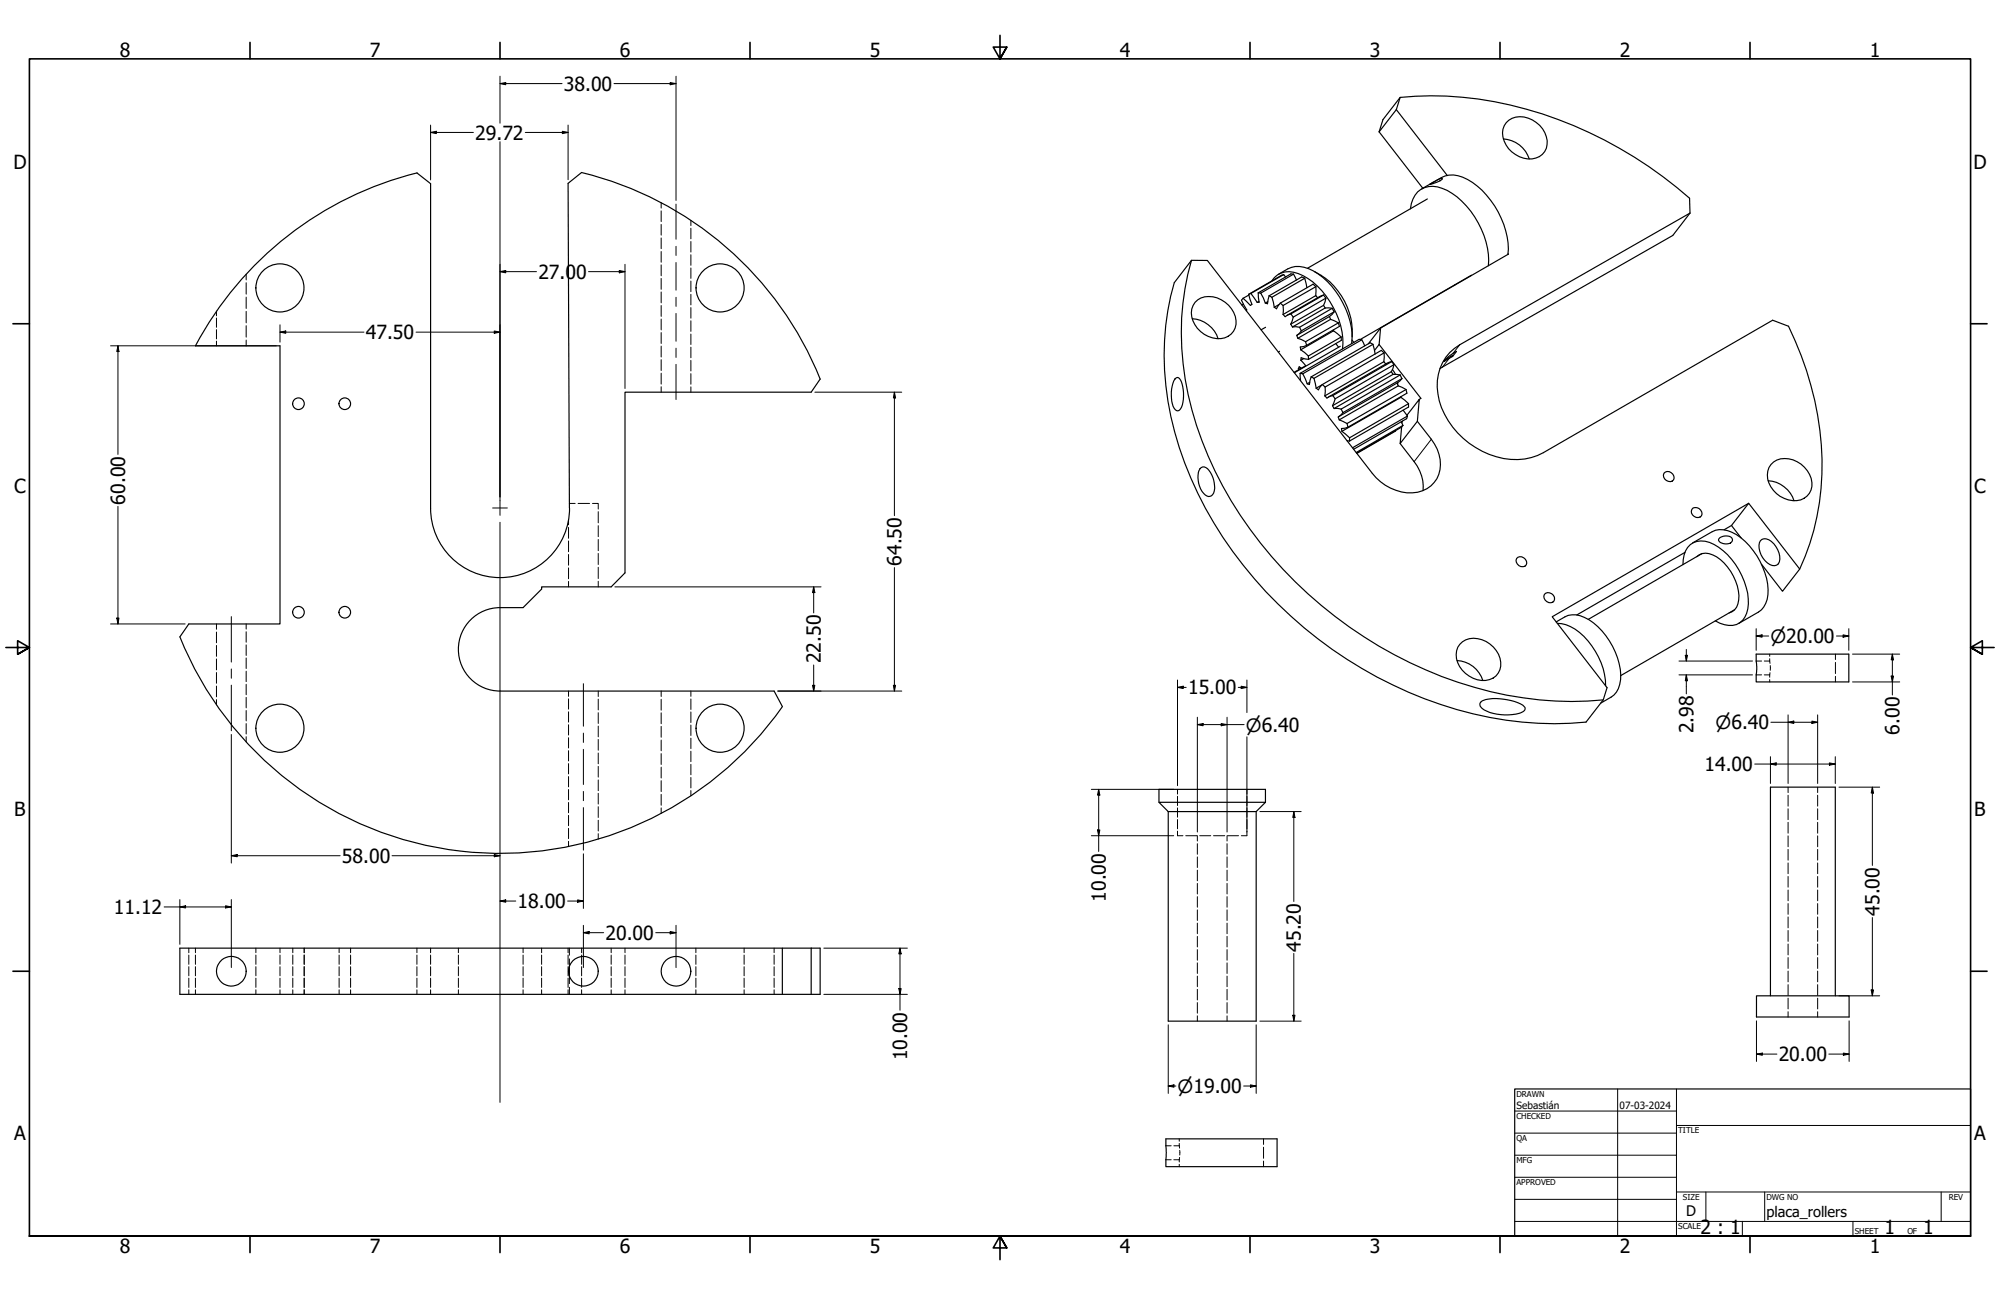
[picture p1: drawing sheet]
<svg xmlns="http://www.w3.org/2000/svg" width="864mm" height="559mm" viewBox="0 0 864 559" stroke-linecap="round" stroke-linejoin="round" font-family="sans-serif">
<!-- layer: Visible (ANSI) -->
<g fill="none" stroke="#000" stroke-width=".51">
<path d="M595.5 56.9l18.9 24.3M602.9 47.3l22 28.4M602.9 47.3l-7.4 9.6M604.6 42a157.6 157.6 0 0 1 88.2 18.5 184 184 0 0 1 36.8 25l.1 6.4M604.6 42l-7.4 9.6-1.7 5.3M604.6 42l-1.7 5.3M649.2 59.9a12.6 12.6 0 0 1 11.1 8.7M650.4 53a9.5 9.5 0 0 1 12.9-.2 9.9 9.9 0 0 1 3.7 12.6 9 9 0 0 1-12.6 1.3 10.3 10.3 0 0 1-4.9-12.5zM251.1 74.4l-5.8 4.7 .6 140.2M251.2 74.5a149 149 0 0 1 103 89.1M617.3 79.6l3.1-1.8a2.2 2.2 0 0 1 2.4-.6l-1.4 1zM609 90.1a9.9 9.9 0 0 1 7.8-9.6 18 18 0 0 1 14.4 6.3 36.9 36.9 0 0 1 11.5 27.9"/>
<path d="M613.9 81.5l8.5-4.9a11.4 11.4 0 0 1 11.3 .9 37.1 37.1 0 0 1 17.6 29.9l-.2 2.3M616.3 85.9l-51.7 29.9M729.7 91.9l-99.4 56.9a20.7 20.7 0 0 0-8.8 24.2 35.4 35.4 0 0 0 36.9 25.1l5.6-1.6 2.4-1.2 99-57.1 6.9 2.6a132.5 132.5 0 0 1 13.3 76.1 101.1 101.1 0 0 1-8.5 28.7M729.7 91.9l-7.4 9.7-100.5 57.5M514.5 112.3a122 122 0 0 0 4.5 77.8 179.9 179.9 0 0 0 96.6 99 154.8 154.8 0 0 0 76.7 12.9M552.1 118.3a12.4 12.4 0 0 1 11-3 28.5 28.5 0 0 1 16.7 15.4 30 30 0 0 1 3.8 17.6M554.3 118.5l.8 1M554.3 118.5l-14.2 8.1M554.3 118.5l-15.1 8.5M558.5 118.3l1.3 2.5M558.5 118.3l-14.1 8.2M558.5 118.3l-1.1-.1-14.1 8.2"/>
<path d="M567.6 117.2a29.7 29.7 0 0 1 16.3 28.2M635.4 118.7l-48 27.8M651.2 109.5l-55.1 32M514.8 137.5a12.6 12.6 0 0 1 11.2 8.7M516 130.5a9.6 9.6 0 0 1 13-.1 9.6 9.6 0 0 1 3.6 12.5 9.1 9.1 0 0 1-12.6 1.4 10.3 10.3 0 0 1-4.8-12.5zM536.8 128.7l-.7 .8 2.3 4.2-.2 .4M536.9 131.3l-.6 .3M539.2 127l1.4 4.3-.7 .5-3.1-3.1M539.2 127.3l-2.4 1.4M540.1 126.6l2.8 3.9M540.1 126.6l-.9 .4M543.3 126.4l.4 4-.8 .1"/>
<path d="M543.3 126.4l1.1 .1M543.6 130l-.7 .5M544.4 126.5l2 4.2M547.4 130.2l-1 .5M548 127.6l-.7 3.5-.9-.4M548 127.6l1.2 .7M549.2 128.3l1 4.3M549.2 121.2a8.9 8.9 0 0 1 11.4-3.2 33.5 33.5 0 0 1 18.3 22.7 25.5 25.5 0 0 1 .8 9.9M552.3 131.4l-2.1 1.2M552.8 130.8l-1.6 2.4-1-.6M552.8 130.8l1.2 1M554 131.8v3.9"/>
<path d="M557.3 139.9l.8 1.2M557.4 135.4l-2.5 1.3-.9-1M557.4 135.4l1 1.4M558.4 136.8l-1.1 3.1M563.4 120.1l.9 4M563.4 120.1l-14.2 8.2M563.4 120.1l-1.3-.6-14.1 8.1M568.1 127.6l.9 .9M568.1 127.6l-14.1 8.1M568.2 123.7l-.1 3.9M568.2 123.7l-14.2 8.1M568.2 123.7l-1.2-1.1-14.2 8.2"/>
<path d="M571.5 127.3l-1.7 .7-14 8.1M571.5 131.8l.7 1.1M571.5 131.8l-14.2 8.1M571.5 127.3l-14.1 8.1M571.5 127.3l1 1.4M572.2 132.9l3 .1M572.2 132.9l-14.1 8.2M572.5 128.7l-1 3.1M572.5 128.7l-14.1 8.1M574 136.6l.5 1.2M574 136.6l-14.1 8.1M574.5 137.8l3.4 1.5"/>
<path d="M574.5 137.8l-14.1 8.2M575.2 133l-14.1 8.2M575.2 133l.9 1.6M576.1 134.6l-2.1 2M576.1 134.6l-14.2 8.1M577.9 139.3l.5 1.5-14.2 8.2M577.9 139.3l-14.1 8.1M628 123l.1 .1M546.5 141.2l-1.9 1.1M552.5 151.6l-.5 .3M558.1 141.1l3 .1M560.6 159.1l.3 .3"/>
<path d="M561.1 141.2l.8 1.5M561.5 158.6l-.9 .5M561.7 150.9l3.3 2.7M561.7 155.4l2.1 2.4M561.9 142.7l-2 2 .5 1.3 3.4 1.4M561.9 158.9l-.9-.7-.4 .9M562.9 154.7l-1.2 .7M563.6 157.9l-4.8 2.8M563.8 147.4l.4 1.6M564.2 149l-2.7 .7 .2 1.2M565 153.6v1.5M565 155.1l-3.2-.7-.1 1"/>
<path d="M575.8 142.4v.3M575.8 142.7l3.3 2.7M575.8 142.7l-14.1 8.2M576.8 148.3l1.1 1.4M578.7 149.4l-19.8 11.4M579.1 145.4l.1 1.5-14.2 8.2M579.1 145.4l-14.1 8.2M583.8 146.7l.8 1.1M588 146.6l1.3 2.6M588 146.6l-25.5 14.7M588 146.6l-1.1-.2-25.5 14.7M592.8 148.6l1 4.2"/>
<path d="M592.8 148.6l-25.4 14.7M592.8 148.6l-1.2-.7-25.4 14.7M595.5 148.7l18 23.2-.7 .4M595.5 148.7l-2 2.5M596.1 141.5l-.6 7.2M596.1 141.5l-5.2 6.8M597.5 156.1l.9 .9M597.5 156.1l-25.4 14.7M597.7 152.3l-.2 3.8M597.7 152.3l-25.5 14.7M597.7 152.3l-1.2-1.1-25.5 14.7M601 156l-2 .7-25.5 14.7"/>
<path d="M601 156l-25.5 14.7M601 156l.9 1.4M601.3 159.5l1.3 2M601.9 157.4l-1.1 3M601.9 157.4l-25.4 14.7M623.8 155.4l2.6-2.2 2.5-1.6-1.6 2.2-4 2.2zM627.3 153.8l-.9 .1M627.4 153.2l-3.4 2.1M354.1 163.6l-3.8 5.6h-80.4v78l-6 6h-30v1l-8 8h-10a18 18 0 0 0-18 18 18 18 0 0 0 18 18h118.4l3.5 6.7M507.4 163.5l1-.6a4.4 4.4 0 0 1 2.3 4.1 14.2 14.2 0 0 1-1 9.6 1.45 1.45 0 0 1-1.5 .7 1.45 1.45 0 0 1-1.2-1.2 15 15 0 0 1 .4-12.6zM561.4 161.1l.2 3.2M561.4 161.1l1.1 .2"/>
<path d="M562.5 161.3l2 4.3M565.5 165l-1 .6M566.2 162.6l-.8 3.3-.9-.3M566.2 162.6l1.2 .7M567.4 163.3l.9 4.2M570.7 166.1l-2.4 1.4M571 165.9l-1.7 2.3-1-.7M571 165.9l1.2 1.1M572.2 167l-.1 3.8M575.4 175.1l.7 1.2M575.5 170.7l-2.5 1.1-.9-1M575.5 170.7l1 1.4"/>
<path d="M576.1 176.3l3 .2M576.5 172.1l-1.1 3M579.1 176.5l.8 1.6M579.9 178.1l-2.1 1.9 .5 1.2M600.8 160.4l.7 1.1M600.8 160.4l-25.4 14.7M601.5 161.5l3.1 .3M601.5 161.5l-25.4 14.8M603.2 165.2l.6 1.3M603.6 165.1l-.1 .8M603.8 166.5l3.3 1.6M603.8 166.5l-25.5 14.7"/>
<path d="M604.6 161.8l-25.5 14.7M604.6 161.8l.7 1.6M604.8 171.2l.1 .2M604.9 171.4l3.3 2.8M604.9 171.4l-25.5 14.7M605.3 163.4l-1.9 1.8-25.4 14.6M605.3 163.4l-25.4 14.7M605.9 177l1.9 2.5M607.1 168.1l-25.4 14.7M607.1 168.1l.4 1.6-25.5 14.6M607.5 179.2l5.3-6.9-.8 9.5-7.4 9.6 .6-7.1M607.8 179.5l-.4 1.2-22.9 13.2"/>
<path d="M607.8 179.5l-23.8 13.7M608.2 174.2v1.4l-25.5 14.7M608.2 174.2l-25.5 14.7M578.3 181.2l3.4 1.6M581.7 190.2l1 .1M581.7 182.8l.3 1.5M582 184.3l-2.8 .6 .2 1.2 3.3 2.8M582.7 188.9v1.4M602.6 185.8l-16.7 9.8M604.6 191.4l6 7.8a17.5 17.5 0 0 1 3.9 12.5M605.1 182l.7 1.6M605.6 181.7l-.3 .9"/>
<path d="M605.8 183.6l-.6 .7-19.4 11.2M605.8 183.6l-20.2 11.7M612 181.8l6 7.7a15.1 15.1 0 0 1 1.3 18.7 14.4 14.4 0 0 1-16.5 3.4 21.5 21.5 0 0 1-10.2-7.3l-71.3-91.9-6.8-.1-7.5 9.7a122.1 122.1 0 0 0 4.6 77.8 179.9 179.9 0 0 0 96.6 98.9 155.7 155.7 0 0 0 76.6 12.9l7.5-9.6 1.6-5.3-23.7-30.6 84.9-48.9M185.9 219.3a30 30 0 0 0 30 29.9 30 30 0 0 0 30-29.9M185.9 219.3v-140.1l-5.8-4.6a149 149 0 0 0-95.7 74.6h36.5v120h-39.4l-3.8 5.6M518.2 202.2a2.28 2.28 0 0 1 3.8 .7 10.4 10.4 0 0 1 1.6 10.5 2.35 2.35 0 0 1-3.9-.5 10.3 10.3 0 0 1-1.5-10.7zM718.5 204.2a2.58 2.58 0 0 1 3.2-.2 2.58 2.58 0 0 1 .9 3.1 2.58 2.58 0 0 1-3.2 .2 2.58 2.58 0 0 1-.9-3.1zM731.1 219.2a2.7 2.7 0 0 1 2.9 .5 2.7 2.7 0 0 1 .7 2.9 2.47 2.47 0 0 1-3.4 0 2.47 2.47 0 0 1-.2-3.4zM763.5 207.5a12.6 12.6 0 0 1 11.1 8.6M764.7 200.4a9.6 9.6 0 0 1 13-.1 9.7 9.7 0 0 1 3.6 12.6 9.1 9.1 0 0 1-12.6 1.3 10.3 10.3 0 0 1-4.9-12.5zM727.5 238.4l-46.7 27M730.8 234.3l8.5-4.9a10.5 10.5 0 0 1 10.5 1.3 31.1 31.1 0 0 1 13.6 25.8 9.9 9.9 0 0 1-4.1 7.6l-8.5 4.9"/>
<path d="M735 238.8l-49.2 28.5M742.6 232.1a3.9 3.9 0 0 1 5.4 .5 2.17 2.17 0 0 1-3 2.1 2.5 2.5 0 0 1-2.9-2zM747.6 226.8l-3.1 1.8M751.8 232.2l-4.2-5.4 7.5-9.6 22 28.4-7.4 9.5-9.1-11.6M760.2 233.3a3.9 3.9 0 0 1 5.7 1.3 8.2 8.2 0 0 1 2 8.7 3.2 3.2 0 0 1-4.8-.4 8.4 8.4 0 0 1-2.9-9.6zM654.9 241a2.57 2.57 0 0 1 3.1-.2 2.57 2.57 0 0 1 1 3 2.55 2.55 0 0 1-3.2 .2 2.55 2.55 0 0 1-.9-3zM666.9 256.5a2.47 2.47 0 0 1 3.4-.1 2.47 2.47 0 0 1 .2 3.4 2.7 2.7 0 0 1-2.9-.5 2.7 2.7 0 0 1-.7-2.8zM726.7 243.6a9.2 9.2 0 0 1 6.1-10 13.3 13.3 0 0 1 11.2 4 31.5 31.5 0 0 1 11 23 8.7 8.7 0 0 1-6.8 9.3 12.8 12.8 0 0 1-7.5-2M732.7 240.2a6.6 6.6 0 0 1 8.5 .1 21.9 21.9 0 0 1 9.6 18.6 5.8 5.8 0 0 1-4.2 5.6M77.7 274.8a149 149 0 0 0 260.1 30.1M630.4 278a9.5 9.5 0 0 1 12.9-.1 9.7 9.7 0 0 1 3.6 12.5 8.9 8.9 0 0 1-12.5 1.3 10.2 10.2 0 0 1-4.9-12.4zM672 268.4a10.7 10.7 0 0 1 10.3-2.7 28.6 28.6 0 0 1 16.1 18.1 17.8 17.8 0 0 1-.4 14.8l-2.3 2.2-4.5 2.6"/>
<path d="M672.5 269a19.7 19.7 0 0 1 14.9 9.8 29.7 29.7 0 0 1 5.9 17.1M749 263.1l-49.2 28.4M629.2 285.1a12.2 12.2 0 0 1 11.1 8.5M758.3 282.3h40v12h-40l.3-5.5zM639.6 302.7a18.3 18.3 0 0 1 13-.4l2.8 .9a4.2 4.2 0 0 1 3.2 2.6l-.7 1.1a19.8 19.8 0 0 1-18-1.3 1.86 1.86 0 0 1-.6-2.5zM500.4 346.2v-5.6h46v5.6M504.4 350.2l-4-4h46l-4 4M504.4 350.2h38M504.4 350.2v90.4h38v-90.4M245.9 416.9v4.4M337.8 409.1v20M350.3 409.1h-272.6v20h272.6"/>
<path d="M350.3 409.1h3.8v20h-3.8M350.3 409.1v20M758.4 429.7h40v9.1h-40zM764.5 429.7v-90h28v90M503.4 491.4h48v12h-48z"/>
<circle cx="120.9" cy="124.2" r="10.4"/>
<circle cx="310.9" cy="124.2" r="10.4"/>
<circle cx="128.9" cy="174.2" r="2.51"/>
<circle cx="148.9" cy="174.2" r="2.51"/>
<circle cx="128.9" cy="264.2" r="2.51"/>
<circle cx="148.9" cy="264.2" r="2.51"/>
<circle cx="120.9" cy="314.2" r="10.4"/>
<circle cx="310.9" cy="314.2" r="10.4"/>
<circle cx="99.9" cy="419.1" r="6.4"/>
<circle cx="251.9" cy="419.1" r="6.4"/>
<circle cx="291.9" cy="419.1" r="6.4"/>
</g>
<!-- layer: Visible Narrow (ANSI) -->
<path d="M625.8 154.6l-2.9 3.8M630.3 148.8l-2.9 3.7M618 189.5l-7.4 9.7" fill="none" stroke="#000" stroke-width=".43"/>
<!-- layer: Hidden (ANSI) -->
<g fill="none" stroke="#000" stroke-width=".43">
<path d="M285.5 87.4v2.4M285.5 91v4.6M285.5 96.8v4.7M298.3 95.1v2.2M298.3 98.5v4.6M106.3 118.3v2.5M285.5 102.7v4.6M285.5 108.5v4.7M285.5 114.3v4.7M298.3 104.2v4.6M298.3 109.9v4.6M298.3 115.6v4.5"/>
<path d="M93.5 134.2v2.1M93.5 137.2v4M106.3 122v4.9M106.3 128.2v4.9M106.3 134.4v4.9M285.5 120.1v4.7M285.5 126v4.7M285.5 131.8v4.7M285.5 137.7v4.7M298.3 121.3v4.6M298.3 127v4.6M298.3 132.7v4.6"/>
<path d="M298.3 138.4v4.6M93.5 142.2v4M93.5 147.2v2M106.3 140.5v5M106.3 146.7v2.5M285.5 143.5v4.7M285.5 149.4v4.7M285.5 155.2v4.7M298.3 144.1v4.6M298.3 149.8v4.6M298.3 155.5v4.6M285.5 161v4.7"/>
<path d="M285.5 166.9v2.3M298.3 161.2v4.6M298.3 166.9v2.3M245.9 217.2h2.4M249.6 217.2h5M255.8 217.2h2.5v2.4M245.5 224.1v2.3M245.5 227.6v4.7M245.5 233.4v4.7M245.5 239.3v4.6M258.3 220.8v4.8M258.3 226.8v4.8"/>
<path d="M258.3 232.8v4.8M258.3 238.8v4.8M245.5 245v4.7M245.5 250.9v2.3M258.3 244.8v4.8M258.3 250.8v2.4M93.5 269.2v2.3M93.5 272.7v4.7M93.5 278.5v4.7M106.3 269.2v2.3M106.3 272.6v4.5M106.3 278.3v4.5"/>
<path d="M93.5 284.4v4.7M93.5 290.2v4.6M93.5 296v4.7M106.3 283.9v4.6M106.3 289.6v4.5M106.3 295.3v4.5M245.5 298.2v2.3M258.3 298.2v2.3M285.5 298.2v2.3M298.3 298.2v2.3M758.3 291.2h2.4M758.3 285.2h2.4"/>
<path d="M761.8 291.2h2.4M761.8 285.2h2.4M764.2 285.2l.1 1.1M764.2 282.3v.9M764.2 284.2v1M764.2 291.2v1M764.2 293.2v1.1M764.3 290.3l-.1 .9M764.4 287.2v2M792.5 282.3v2.3M792.5 285.8v4.8M792.5 291.8v2.5"/>
<path d="M93.5 301.9v2.3M106.3 300.9v4.5M106.3 306.6v4.5M106.3 312.2v4.5M106.3 317.9v2.3M245.5 301.6v4.4M245.5 307.1v4.5M245.5 312.7v4.5M245.5 318.3v4.5M258.3 301.7v4.6M258.3 307.5v4.7M258.3 313.3v4.6"/>
<path d="M258.3 319.1v4.6M285.5 301.8v4.7M285.5 307.6v4.7M285.5 313.4v4.7M285.5 319.3v4.7M298.3 301.6v4.5M298.3 307.2v4.6M298.3 312.9v4.5M298.3 318.5v4.5M245.5 323.9v4.5M245.5 329.5v4.4M245.5 335.1v4.4"/>
<path d="M258.3 324.9v4.7M258.3 330.7v4.6M258.3 336.5v4.7M285.5 325.2v4.7M285.5 331v4.7M285.5 336.9v4.7M298.3 324.2v4.5M298.3 329.8v4.5M298.3 335.5v4.5M772.1 339.7v2.3M784.9 339.7v2.3M245.5 340.7v4.4"/>
<path d="M245.5 346.3v4.4M245.5 351.9v4.4M245.5 357.4v4.5M258.3 342.3v4.7M258.3 348.1v4.6M258.3 353.9v4.7M258.3 359.7v2.4M285.5 342.8v4.7M285.5 348.6v2.4M298.3 341.1v2.2M508.4 358.6v2h2.4M508.4 340.6v2"/>
<path d="M508.4 343.6v4M508.4 348.6v4M508.4 353.6v4M538.4 358.6v2h-2.4M538.4 340.6v2M538.4 343.6v4M538.4 348.6v4M538.4 353.6v4M772.1 343.2v4.7M772.1 349v4.7M772.1 354.8v4.7M784.9 343.2v4.7"/>
<path d="M784.9 349v4.7M784.9 354.8v4.7M245.5 363v2.3M512 360.6h4.8M517 360.6v2.3M517 364v4.6M517 369.8v4.5M517 375.5v4.5M518 360.6h4.8M524 360.6h4.8M529.8 360.6v2.3M529.8 364v4.6"/>
<path d="M529.8 369.8v4.5M529.8 375.5v4.5M530 360.6h4.8M772.1 360.7v4.7M772.1 366.5v4.7M772.1 372.4v4.6M772.1 378.2v4.6M784.9 360.7v4.7M784.9 366.5v4.7M784.9 372.4v4.6M784.9 378.2v4.6M517 381.2v4.6"/>
<path d="M517 386.9v4.6M517 392.6v4.6M517 398.3v4.6M529.8 381.2v4.6M529.8 386.9v4.6M529.8 392.6v4.6M529.8 398.3v4.6M772.1 384v4.7M772.1 389.9v4.6M772.1 395.7v4.7M784.9 384v4.7M784.9 389.9v4.6"/>
<path d="M784.9 395.7v4.7M81.5 409.1v2M81.5 412.1v4M81.5 417.1v4M84.4 409.1v2M84.4 412.1v4M84.4 417.1v4M110.5 409.1v2M110.5 412.1v4M110.5 417.1v4M120.9 409.1v2M120.9 412.1v4"/>
<path d="M120.9 417.1v4M126.4 409.1v2M126.4 412.1v4M126.4 417.1v4M131.3 409.1v2M131.3 412.1v4M131.3 417.1v4M131.4 409.1v2M131.4 412.1v4M131.4 417.1v4M146.4 409.1v2M146.4 412.1v4"/>
<path d="M146.4 417.1v4M151.4 409.1v2M151.4 412.1v4M151.4 417.1v4M180 409.1v2M180 412.1v4M180 417.1v4M185.9 409.1v2M185.9 412.1v4M185.9 417.1v4M197.9 409.1v2M197.9 412.1v4"/>
<path d="M197.9 417.1v4M225.9 409.1v2M225.9 412.1v4M225.9 417.1v4M233.9 409.1v2M233.9 412.1v4M233.9 417.1v4M245.3 409.1v2M245.3 412.1v4M245.3 417.1v4M245.9 409.1v3.1M245.9 413.8v3.1"/>
<path d="M251.1 409.1v2M251.1 412.1v4M251.1 417.1v4M263.9 409.1v2M263.9 412.1v4M263.9 417.1v4M269.9 409.1v2M269.9 412.1v4M269.9 417.1v4M300.5 409.1v2M300.5 412.1v4M300.5 417.1v4"/>
<path d="M321.3 409.1v2M321.3 412.1v4M321.3 417.1v4M334.3 409.1v2M334.3 412.1v4M334.3 417.1v4M517 404.1v4.5M517 409.8v4.5M517 415.5v4.6M529.8 404.1v4.5M529.8 409.8v4.5M529.8 415.5v4.6"/>
<path d="M772.1 401.5v4.7M772.1 407.4v4.7M772.1 413.2v4.7M772.1 419v4.7M784.9 401.5v4.7M784.9 407.4v4.7M784.9 413.2v4.7M784.9 419v4.7M81.5 422.1v4M81.5 427.1v2M84.4 422.1v4M84.4 427.1v2"/>
<path d="M110.5 422.1v4M110.5 427.1v2M120.9 422.1v4M120.9 427.1v2M126.4 422.1v4M126.4 427.1v2M131.3 422.1v4M131.3 427.1v2M131.4 422.1v4M131.4 427.1v2M146.4 422.1v4M146.4 427.1v2"/>
<path d="M151.4 422.1v4M151.4 427.1v2M180 422.1v4M180 427.1v2M185.9 422.1v4M185.9 427.1v2M197.9 422.1v4M197.9 427.1v2M225.9 422.1v4M225.9 427.1v2M233.9 422.1v4M233.9 427.1v2"/>
<path d="M245.3 422.1v4M245.3 427.1v2M245.9 421.3v3.1M245.9 426v3.1M251.1 422.1v4M251.1 427.1v2M263.9 422.1v4M263.9 427.1v2M269.9 422.1v4M269.9 427.1v2M300.5 422.1v4M300.5 427.1v2"/>
<path d="M321.3 422.1v4M321.3 427.1v2M334.3 422.1v4M334.3 427.1v2M517 421.2v4.6M517 426.9v4.6M517 432.6v4.6M517 438.3v2.3M529.8 421.2v4.6M529.8 426.9v4.6M529.8 432.6v4.6M529.8 438.3v2.3"/>
<path d="M772.1 424.9v4.6M772.1 430.7v4.7M772.1 436.6v2.2M784.9 424.9v4.6M784.9 430.7v4.7M784.9 436.6v2.2M503.4 494.4h2.3M506.9 494.4h2.3M509.2 494.4l.1 1M509.2 491.4v1M509.2 493.4v1M509.3 499.4l-.1 1"/>
<path d="M509.4 496.4v2M545.6 491.4v2.4M545.6 495v4.8M503.4 500.4h2.3M506.9 500.4h2.3M509.2 500.4v1M509.2 502.4v1M545.6 501v2.4"/>
</g>
<!-- layer: Border (ANSI) -->
<g fill="none" stroke="#000" stroke-width=".7">
<path d="M107.9 18.3v7.1M215.9 18.3v7.1M323.8 18.3v7.1M431.8 15.2v10.2l-2.9-5.1h5.8l-2.9 5.1 2.9-5.1M539.8 18.3v7.1M647.7 18.3v7.1M755.6 18.3v7.1M5.6 139.7h7.1M850.9 139.7h7.1M2.5 279.4h10.2l-5.1-2.9v5.8l5.1-2.9-5.1 2.9M861.1 279.4h-10.2l5.1-2.9v5.8l-5.1-2.9 5.1 2.9M5.6 419.1h7.1"/>
<path d="M850.9 419.1h7.1M12.7 533.4v-508h838.2v508h-838.2h838.2M107.9 533.4v7.1M215.9 533.4v7.1M323.8 533.4v7.1M434.7 538.5l-2.9-5.1 2.9 5.1h-5.8l2.9-5.1v10.2M539.8 533.4v7.1M647.7 533.4v7.1M755.6 533.4v7.1"/>
</g>
<!-- layer: Title (ANSI) -->
<g fill="none" stroke="#000" stroke-width=".43">
<path d="M654 479.4h69.9M698.5 469.9v63.5M723.9 469.9v63.5M654 488.9h69.9M654 498.5h69.9M723.9 485.6h127M654 508h69.9M654 517.5h69.9M723.9 514.3h127M736.6 514.3v12.7M762 514.3v12.7M838.2 514.3v12.7"/>
<path d="M654 527h196.9M752.3 527v6.4M800.1 527v6.4"/>
</g>
<path d="M654 469.9h196.9v63.5h-196.9z" fill="none" stroke="#000" stroke-width=".51"/>
<!-- layer: Dimension (ANSI) -->
<g fill="none" stroke="#000" stroke-width=".43">
<path d="M215.9 36.1l2.5-.5v1zM215.9 32.9v20.2M215.9 36.1h26.8M265.1 36.1h26.8M289.4 35.6l2.5 .5-2.5 .5zM291.9 32.9v53.6M185.9 57.1l2.5-.5v1.1zM185.9 57.1h18.5M185.9 54v23.7M226.8 57.1h18.5M242.8 56.6l2.5 .5-2.5 .6zM245.3 54v23.5"/>
<path d="M215.9 61.2v154.8M215.9 117.2l2.5-.5v1zM215.9 117.2h15.7M254.1 117.2h15.8M267.4 116.7l2.5 .5-2.5 .5zM269.9 114v53.6M47.8 149.2h71.5M50.9 149.2l.5 2.5h-1zM50.9 149.2v46.9M120.9 143.3l2.5-.5v1zM120.9 143.3h36.3M120.9 140.1v7.5"/>
<path d="M179.6 143.3h36.3M213.4 142.8l2.5 .5-2.5 .5zM351.9 169.2h37.5M386.2 169.2l.5 2.5h-.9zM386.2 169.2v53.3M50.9 218.5v50.7M265.5 253.2h89M351.3 253.2l.6 2.5h-1.1zM351.3 253.2v11.3M386.2 244.9v53.3M47.8 269.2h32.1M50.4 266.7h1l-.5 2.5z"/>
<path d="M758.3 274.4l2.6-.5v1.1zM758.3 274.4h5.4M758.3 271.3v9.3M793 274.4h5.3M795.8 273.9l2.5 .5-2.5 .6zM798.3 271.3v9.3M335.9 298.2h53.5M350.8 295.7h1.1l-.6 2.5zM351.3 287v11.2M385.8 295.7h.9l-.5 2.5zM508.4 296.6l2.5-.5v1zM508.4 296.6h3.8"/>
<path d="M508.4 293.4v45.6M534.7 296.6h3.7M535.9 296.1l2.5 .5-2.5 .5zM538.4 293.4v14.1M725 291.2h31.7M725 285.2h31.7M727.7 282.8h1l-.5 2.4zM728.2 291.2l.5 2.6h-1zM728.2 280.2v5M728.2 291.2v8.2M799.9 282.3h20.4M799.9 294.3h20.4"/>
<path d="M816.6 291.7h1l-.5 2.6zM817.1 282.3l.5 2.4h-1zM817.1 282.3v17.6M99.9 316.9v55.5M517 312.7l2.5-.5v1zM517 312.7h20.2M517 309.5v49.5M527.3 312.2l2.5 .5-2.5 .5zM529.8 309.5v49.5M538.4 317.9v41.1M764.7 311.7h20.2M772.1 311.7l2.5-.6v1.1z"/>
<path d="M772.1 308.5v29.6M782.4 311.1l2.5 .6-2.5 .5zM784.9 308.5v29.6M757.7 329.7h34.8M764.5 329.7l2.5-.5v1zM764.5 326.5v11.6M789.9 329.2l2.6 .5-2.6 .5zM792.5 326.5v11.6M794.1 339.7h17.6M808.5 339.7l.5 2.5h-1zM808.5 339.7v33.7M471.2 340.6h35.6"/>
<path d="M473.9 358.1h1l-.5 2.5zM474.4 340.6l.5 2.5h-1zM474.4 340.6v26.8M544 350.2h17.8M558.7 350.2l.5 2.5h-1zM558.7 350.2v38.8M99.9 369.3l2.5-.6v1zM99.9 369.3h47M169.3 369.3h46.6M213.4 368.7l2.5 .6-2.5 .4zM251.9 368.4v23.6M471.2 360.6h35.6"/>
<path d="M70.9 391.4h29M77.7 391.4l2.4-.6v1zM77.7 388.2v19.3M97.4 390.8l2.5 .6-2.5 .4zM99.9 388.2v29.3M215.9 388.8l2.5-.5v1zM215.9 388.8h6.8M245.1 388.8h6.8M249.4 388.3l2.5 .5-2.5 .5zM251.9 399.3v18.2M291.9 399.3v18.2M808.5 395.9v33.8"/>
<path d="M251.9 402.5l2.5-.5v1zM251.9 402.5h8.8M283.1 402.5h8.8M289.4 402l2.5 .5-2.5 .5zM355.7 409.1h36.1M388.6 409.1l.5 2.5h-1zM388.6 409.1v26.8M558.7 411.4v29.2M355.7 429.1h36.1M388.1 426.6h1l-.5 2.5zM558.2 438.1h1l-.5 2.5zM794.1 429.7h17.6"/>
<path d="M808 427.2h1l-.5 2.5zM504.4 442.2v29.6M542.4 442.2v29.6M544 440.6h17.8M758.4 454.9l2.6-.5v1zM758.4 454.9h8.9M758.4 440.5v17.5M789.7 454.9h8.7M796 454.4l2.4 .5-2.4 .5zM798.4 440.5v17.5M504.4 468.6l2.5-.5v1zM504.4 468.6h3.3"/>
<path d="M537 468.6h5.4M539.9 468.1l2.5 .5-2.5 .5z"/>
</g>
<g fill="#000">
<path d="M215.9 36.1l2.5-.5v1z" fill-rule="evenodd"/>
<path d="M289.4 35.6l2.5 .5-2.5 .5z" fill-rule="evenodd"/>
<path d="M185.9 57.1l2.5-.5v1.1z" fill-rule="evenodd"/>
<path d="M242.8 56.6l2.5 .5-2.5 .6z" fill-rule="evenodd"/>
<path d="M215.9 117.2l2.5-.5v1z" fill-rule="evenodd"/>
<path d="M267.4 116.7l2.5 .5-2.5 .5z" fill-rule="evenodd"/>
<path d="M50.9 149.2l.5 2.5h-1z" fill-rule="evenodd"/>
<path d="M120.9 143.3l2.5-.5v1z" fill-rule="evenodd"/>
<path d="M213.4 142.8l2.5 .5-2.5 .5z" fill-rule="evenodd"/>
<path d="M386.2 169.2l.5 2.5h-.9z" fill-rule="evenodd"/>
<path d="M351.3 253.2l.6 2.5h-1.1z" fill-rule="evenodd"/>
<path d="M50.4 266.7h1l-.5 2.5z" fill-rule="evenodd"/>
<path d="M758.3 274.4l2.6-.5v1.1z" fill-rule="evenodd"/>
<path d="M795.8 273.9l2.5 .5-2.5 .6z" fill-rule="evenodd"/>
<path d="M350.8 295.7h1.1l-.6 2.5z" fill-rule="evenodd"/>
<path d="M385.8 295.7h.9l-.5 2.5z" fill-rule="evenodd"/>
<path d="M508.4 296.6l2.5-.5v1z" fill-rule="evenodd"/>
<path d="M535.9 296.1l2.5 .5-2.5 .5z" fill-rule="evenodd"/>
<path d="M727.7 282.8h1l-.5 2.4z" fill-rule="evenodd"/>
<path d="M728.2 291.2l.5 2.6h-1z" fill-rule="evenodd"/>
<path d="M816.6 291.7h1l-.5 2.6z" fill-rule="evenodd"/>
<path d="M817.1 282.3l.5 2.4h-1z" fill-rule="evenodd"/>
<path d="M517 312.7l2.5-.5v1z" fill-rule="evenodd"/>
<path d="M527.3 312.2l2.5 .5-2.5 .5z" fill-rule="evenodd"/>
<path d="M772.1 311.7l2.5-.6v1.1z" fill-rule="evenodd"/>
<path d="M782.4 311.1l2.5 .6-2.5 .5z" fill-rule="evenodd"/>
<path d="M764.5 329.7l2.5-.5v1z" fill-rule="evenodd"/>
<path d="M789.9 329.2l2.6 .5-2.6 .5z" fill-rule="evenodd"/>
<path d="M473.9 358.1h1l-.5 2.5z" fill-rule="evenodd"/>
<path d="M474.4 340.6l.5 2.5h-1z" fill-rule="evenodd"/>
<path d="M558.7 350.2l.5 2.5h-1z" fill-rule="evenodd"/>
<path d="M808.5 339.7l.5 2.5h-1z" fill-rule="evenodd"/>
<path d="M99.9 369.3l2.5-.6v1z" fill-rule="evenodd"/>
<path d="M213.4 368.7l2.5 .6-2.5 .4z" fill-rule="evenodd"/>
<path d="M77.7 391.4l2.4-.6v1z" fill-rule="evenodd"/>
<path d="M97.4 390.8l2.5 .6-2.5 .4z" fill-rule="evenodd"/>
<path d="M215.9 388.8l2.5-.5v1z" fill-rule="evenodd"/>
<path d="M249.4 388.3l2.5 .5-2.5 .5z" fill-rule="evenodd"/>
<path d="M251.9 402.5l2.5-.5v1z" fill-rule="evenodd"/>
<path d="M289.4 402l2.5 .5-2.5 .5z" fill-rule="evenodd"/>
<path d="M388.6 409.1l.5 2.5h-1z" fill-rule="evenodd"/>
<path d="M388.1 426.6h1l-.5 2.5z" fill-rule="evenodd"/>
<path d="M558.2 438.1h1l-.5 2.5z" fill-rule="evenodd"/>
<path d="M808 427.2h1l-.5 2.5z" fill-rule="evenodd"/>
<path d="M758.4 454.9l2.6-.5v1z" fill-rule="evenodd"/>
<path d="M796 454.4l2.4 .5-2.4 .5z" fill-rule="evenodd"/>
<path d="M504.4 468.6l2.5-.5v1z" fill-rule="evenodd"/>
<path d="M539.9 468.1l2.5 .5-2.5 .5z" fill-rule="evenodd"/>
</g>
<!-- layer: Center Mark (ANSI) -->
<path d="M212.7 219.2h6.4M215.9 216v6.4M215.9 225.4v250.3" fill="none" stroke="#000" stroke-width=".43"/>
<!-- layer: Centerline (ANSI) -->
<g fill="none" stroke="#000" stroke-width=".43">
<path d="M291.9 88.1v15.2M291.9 106.3v3.9M291.9 113.3v11.9M291.9 128.3v3.9M291.9 135.3v12M291.9 150.2v4M291.9 157.2v15.2M99.9 266.1v19.6M99.9 288.7v4M99.9 295.7v19.6M251.9 295v18.4M251.9 316.4v4"/>
<path d="M251.9 323.3v15.2M251.9 341.5v4M251.9 348.5v18.3"/>
</g>
<g font-size="8.4">
<text x="51.7" y="24.4">8</text>
<text x="159.6" y="24.4">7</text>
<text x="267.6" y="24.4">6</text>
<text x="375.5" y="24.4">5</text>
<text x="483.5" y="24.4">4</text>
<text x="591.4" y="24.4">3</text>
<text x="699.4" y="24.4">2</text>
<text x="807.3" y="24.4">1</text>
<text x="243.5" y="39.1">38.00</text>
<text x="205.2" y="60.2">29.72</text>
<text x="5.8" y="72.9">D</text>
<text x="852.1" y="72.9">D</text>
<text x="232.5" y="120.3">27.00</text>
<text x="158" y="146.4">47.50</text>
<text x="6.1" y="212.6">C</text>
<text x="852.4" y="212.6">C</text>
<text x="54" y="217.7" transform="rotate(-90 54 217.7)">60.00</text>
<text x="389.3" y="244.2" transform="rotate(-90 389.3 244.2)">64.50</text>
<text x="354.4" y="286.1" transform="rotate(-90 354.4 286.1)">22.50</text>
<text x="513" y="299.7">15.00</text>
<text x="731.2" y="316.5" transform="rotate(-90 731.2 316.5)">2.98</text>
<text x="820.2" y="317" transform="rotate(-90 820.2 317)">6.00</text>
<text x="736" y="332.7">14.00</text>
<text x="6.2" y="352.3">B</text>
<text x="852.5" y="352.3">B</text>
<text x="147.6" y="372.3">58.00</text>
<text x="477.5" y="389.1" transform="rotate(-90 477.5 389.1)">10.00</text>
<text x="49.2" y="394.5">11.12</text>
<text x="223.5" y="391.9">18.00</text>
<text x="811.5" y="395.1" transform="rotate(-90 811.5 395.1)">45.00</text>
<text x="261.5" y="405.5">20.00</text>
<text x="561.7" y="410.7" transform="rotate(-90 561.7 410.7)">45.20</text>
<text x="391.7" y="457.6" transform="rotate(-90 391.7 457.6)">10.00</text>
<text x="768" y="457.9">20.00</text>
<text x="6.1" y="492">A</text>
<text x="852.4" y="492">A</text>
<text x="734.3" y="532.6">2 : 1</text>
<text x="813.8" y="532.6">1</text>
<text x="830.5" y="532.6">1</text>
<text x="51.7" y="540.5">8</text>
<text x="159.6" y="540.5">7</text>
<text x="267.6" y="540.5">6</text>
<text x="375.5" y="540.5">5</text>
<text x="483.5" y="540.5">4</text>
<text x="591.4" y="540.5">3</text>
<text x="699.4" y="540.5">2</text>
<text x="807.3" y="540.5">1</text>
</g>
<g font-size="7.9">
<text x="764.5" y="277.4">⌀20.00</text>
<text x="538" y="315.7">⌀6.40</text>
<text x="740.8" y="314.6">⌀6.40</text>
<text x="508.5" y="471.6">⌀19.00</text>
</g>
<g font-size="6.3">
<text x="728.1" y="524.9">D</text>
<text x="762.8" y="525">placa_rollers</text>
</g>
<g font-size="4.3">
<text x="654.8" y="478.6">Sebastián</text>
<text x="699.3" y="478.6">07-03-2024</text>
</g>
<g font-size="3.5">
<text x="654.8" y="473.2">DRAWN</text>
<text x="654.8" y="482.8">CHECKED</text>
<text x="724.7" y="488.9">TITLE</text>
<text x="654.8" y="492.3">QA</text>
<text x="654.8" y="501.8">MFG</text>
<text x="654.8" y="511.4">APPROVED</text>
<text x="726.7" y="517.7">SIZE</text>
<text x="762.8" y="517.7">DWG NO</text>
<text x="841.4" y="517.7">REV</text>
<text x="724.7" y="530.4">SCALE</text>
<text x="800.9" y="532.6">SHEET</text>
<text x="823.6" y="532.6">OF</text>
</g>
</svg>
